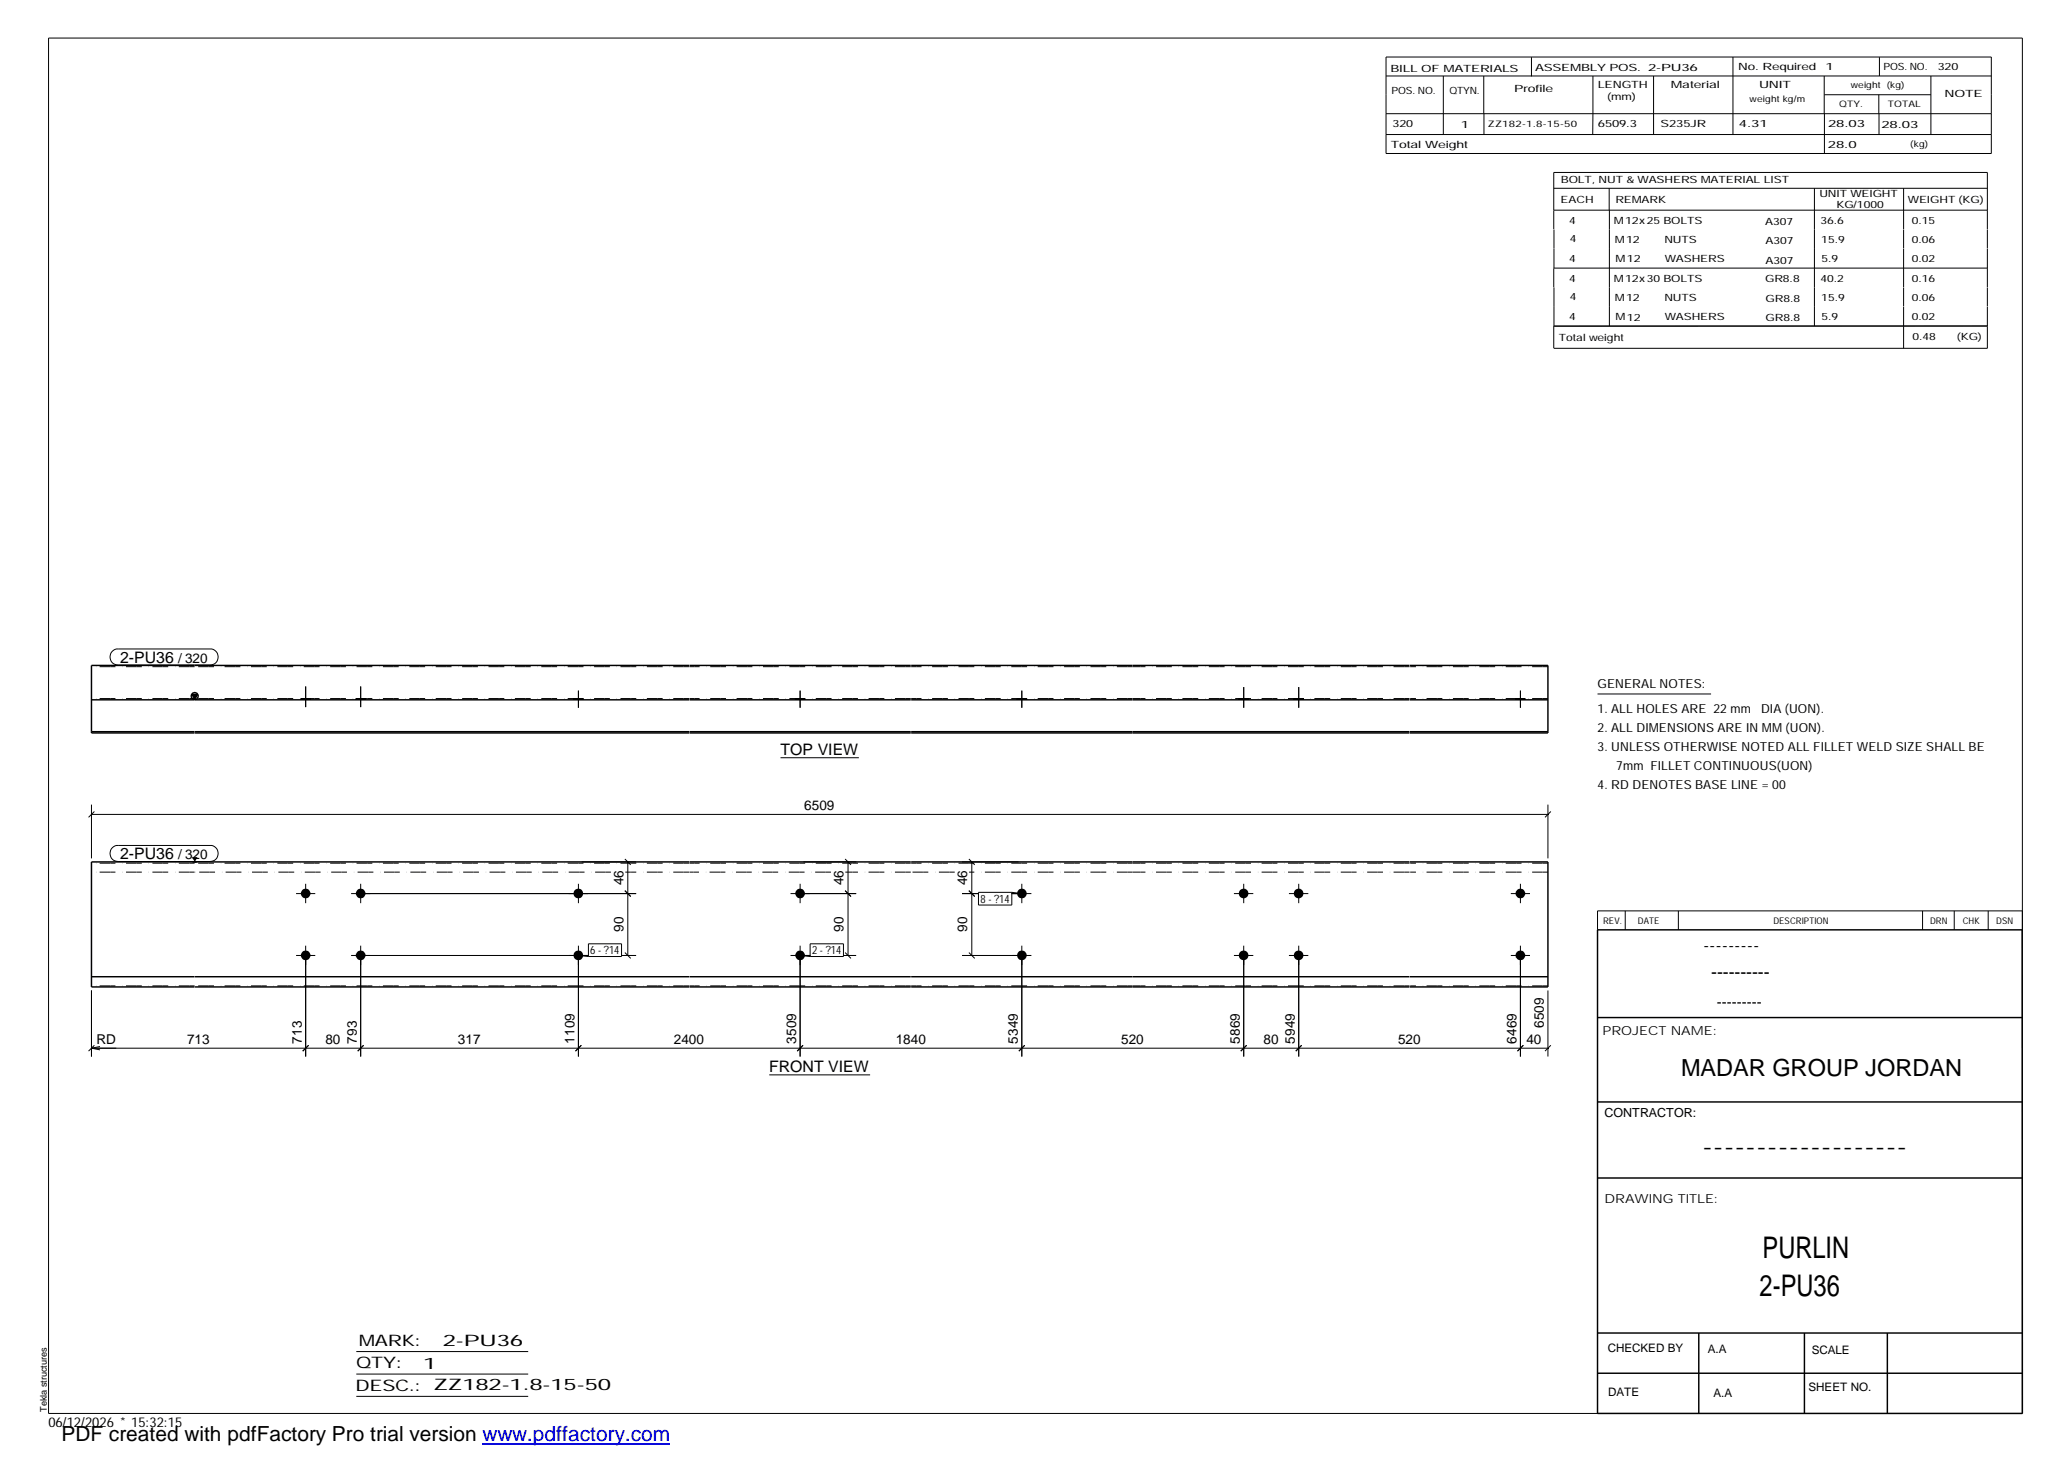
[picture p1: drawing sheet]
<svg xmlns="http://www.w3.org/2000/svg" width="420mm" height="297mm" viewBox="0 0 420 297" stroke-linecap="round" stroke-linejoin="round" font-family="sans-serif">
<g fill="#000">
<path d="M39 141.1h1.1l-.5 1zM39 174.1h1.1l-.5 1z"/>
<path d="M61.1 141.9h2v.3h-2z" fill-rule="evenodd"/>
<path d="M61.1 141.9h2v.3h-2z" fill-rule="evenodd"/>
<path d="M72.3 141.9h2v.3h-2z" fill-rule="evenodd"/>
<path d="M72.3 141.9h2v.3h-2z" fill-rule="evenodd"/>
<path d="M116.5 141.9h2v.3h-2z" fill-rule="evenodd"/>
<path d="M116.5 141.9h2v.3h-2z" fill-rule="evenodd"/>
<path d="M161.6 141.9h1.9v.3h-1.9z" fill-rule="evenodd"/>
<path d="M161.6 141.9h1.9v.3h-1.9z" fill-rule="evenodd"/>
<path d="M206.6 141.9h2v.3h-2z" fill-rule="evenodd"/>
<path d="M206.6 141.9h2v.3h-2z" fill-rule="evenodd"/>
<path d="M251.7 141.9h2v.3h-2z" fill-rule="evenodd"/>
<path d="M251.7 141.9h2v.3h-2z" fill-rule="evenodd"/>
<path d="M262.8 141.9h2v.3h-2z" fill-rule="evenodd"/>
<path d="M262.8 141.9h2v.3h-2z" fill-rule="evenodd"/>
<path d="M307.9 141.9h2v.3h-2z" fill-rule="evenodd"/>
<path d="M307.9 141.9h2v.3h-2z" fill-rule="evenodd"/>
<circle cx="62.1" cy="194.1" r=".98"/>
<circle cx="62.1" cy="181.5" r=".97"/>
<circle cx="73.3" cy="194.1" r=".98"/>
<circle cx="73.3" cy="181.5" r=".97"/>
<circle cx="117.5" cy="194.1" r=".98"/>
<circle cx="117.5" cy="181.5" r=".98"/>
<circle cx="162.5" cy="194.1" r=".98"/>
<circle cx="162.6" cy="181.5" r=".97"/>
<circle cx="207.6" cy="194.1" r=".99"/>
<circle cx="207.6" cy="181.5" r=".99"/>
<circle cx="252.7" cy="194.1" r=".98"/>
<circle cx="252.7" cy="181.5" r=".98"/>
<circle cx="263.8" cy="194.1" r=".98"/>
<circle cx="263.8" cy="181.5" r=".98"/>
<circle cx="308.9" cy="194.1" r=".98"/>
<circle cx="308.9" cy="181.5" r=".97"/>
</g>
<g fill="none" stroke="#000" stroke-width=".2">
<path d="M9.9 7.7h401v279.5h-401zM281.6 11.6h123v19.6h-123zM281.6 15.4h123M293.2 15.4v11.9M301.5 15.4v7.7M311.1 11.6v3.9M323.6 15.4v11.9M336 15.4v11.9M352.1 11.6v15.7M370.6 15.4v7.7M370.7 19.2h21.6M381.7 19.2v3.9"/>
<path d="M381.8 11.6v3.8M392.3 15.4v11.9M281.6 23.1h123M281.6 27.3h123M301.5 23.1v4.2M315.7 38.3h88.1M326.9 38.3v4.4M368.6 38.3v27.9M370.7 23.1v8.1M381.8 23.1v4.2M386.8 38.3v8.3M315.7 42.7h88.1"/>
<path d="M315.7 46.6v-11.6h88.1v11.6M315.7 54.5v3.9M315.7 54.5h88.1M315.7 46.6v7.9M315.7 58.4v7.8M327 42.7v23.5M386.8 46.6v3.9M386.8 50.6v7.7M386.8 58.4v3.9M403.8 46.6v3.9M403.8 50.6v7.7M403.8 58.4v3.9"/>
<path d="M386.8 62.3v8.5M403.8 62.3v8.5h-88.1M403.8 66.2h-88.1v4.5M22.8 132.3a1.4 1.4 0 0 1 1.2-.4h18.7a1.63 1.63 0 0 1 1.6 1.6 1.63 1.63 0 0 1-1.6 1.6h-18.7a1.65 1.65 0 0 1-1.5-1 1.65 1.65 0 0 1 .3-1.8zM62.1 139.5v4.2M73.3 139.5v4.2M252.7 139.6v4.2M263.9 139.6v4.2M61.1 141.9v.3M63.1 141.9v.3M72.3 141.9v.3M74.3 141.9v.3"/>
<path d="M116.5 141.9v.3M117.5 140.3v3.5M118.5 141.9v.3M158.6 154h15.9M161.6 141.9v.3M162.6 140.3v3.5M163.5 141.9v.3M206.6 141.9v.3M207.6 140.3v3.5M208.6 141.9v.3M251.7 141.9v.3M253.7 141.9v.3"/>
<path d="M262.8 141.9v.3M264.8 141.9v.3M307.9 141.9v.3M308.9 140.3v3.5M309.9 141.9v.3M324.6 141h23M18.6 165.5h295.9M18.6 163.5v10.9M19.2 164.9l-1.2 1.2M22.8 172.2a1.4 1.4 0 0 1 1.2-.4h18.7a1.63 1.63 0 0 1 1.6 1.6 1.63 1.63 0 0 1-1.6 1.6h-18.7a1.65 1.65 0 0 1-1.5-1 1.65 1.65 0 0 1 .3-1.8zM62.1 179.6v3.9M73.3 179.6v3.9"/>
<path d="M117.5 179.6v3.9M118.2 175.1h11M127 174.5l1.1 1.2M127.6 175.1v19M162.6 179.6v3.9M163.2 175.1h10.7M171.7 174.5l1.2 1.2M172.3 175.1v19M195.5 175.1h11.4M196.8 174.5l1.2 1.2M197.4 175.1v19M207.6 179.6v3.9"/>
<path d="M252.7 179.6v3.9M263.9 179.6v3.9M308.9 179.6v3.9M314.5 163.5v10.9M315.1 164.9l-1.2 1.2M60.2 194.1h3.9M60.2 181.6h3.9M62.1 192.1v22.6M71.3 194.1h48.3M71.3 181.6h57.9M73.3 192.1v22.6M117.5 192.1v22.6"/>
<path d="M117.5 194.1l2 .2M119.5 191.8h6.8v2.5h-6.8zM126.2 194.1h3M127 193.5l1.1 1.2M127 181l1.1 1.1M160.6 194.1h4.1M160.6 181.6h13.3M162.6 192.1v22.6M162.6 194.1l2 .2M164.6 191.8h6.8v2.5h-6.8zM171.3 194.1h2.6M171.7 193.5l1.2 1.2"/>
<path d="M171.7 181l1.2 1.1M195.5 194.1h14M195.5 181.6h3.4M196.8 193.5l1.2 1.2M196.8 181l1.2 1.1M198.8 181.3h6.8v2.6h-6.8zM205.5 181.6h4M205.6 181.3l2 .3M207.6 192.1v22.6M250.7 194.1h3.9M250.7 181.6h3.9M252.7 192.1v22.6"/>
<path d="M261.9 194.1h3.9M261.9 181.6h3.9M263.9 192.1v22.6M307 194.1h3.9M307 181.6h3.9M308.9 192.1v22.6M330.2 185.1v3.8M341 185.1v3.8M390.6 185.1v3.8M397 185.1v3.8M403.9 185.1v3.8M410.9 185.1h-86.3v3.8"/>
<path d="M18.6 201.2v13.5M18.6 213h295.9M18.6 213l1.7 .3M19.2 212.4l-1.2 1.2M20.3 212.6l-1.7 .4M62.7 212.4l-1.2 1.2M73.9 212.4l-1.2 1.2M118.1 212.4l-1.2 1.2M156.3 218.4h20.5M163.2 212.4l-1.2 1.2M208.2 212.4l-1.2 1.2M253.3 212.4l-1.2 1.2"/>
<path d="M264.5 212.4l-1.2 1.2M309.5 212.4l-1.2 1.2M314.5 201.2v13.5M315.1 212.4l-1.2 1.2M72.4 274.6h34.9M72.4 279.2h34.9M72.4 283.7h34.9"/>
</g>
<g fill="none" stroke="#000" stroke-width=".3">
<path d="M39.5 135.2h-20.9v13.7h20.9M39.6 135.2h100.4M140.1 135.2h44.9M185.1 135.2h101.2M286.4 135.2h28.1v13.7h-28.1M18.6 148.7h20.9M18.6 142.2h20.9M39 141.1h1.1l-.5 1zM39.6 148.7h100.4M39.6 148.9h100.4M39.6 142.2h100.4M140.1 148.7h44.9"/>
<path d="M140.1 148.9h44.9M140.1 142.2h44.9M185.1 148.7h101.2M185.1 148.9h101.2M185.1 142.2h101.2M286.4 148.7h28.1M286.4 142.2h28.1M39.1 174.9a.63 .63 0 0 0 .9 0M39.5 174.9l.1 .2v-.2M39.5 175.1h-20.9v25.4h20.9M39.6 175.1h100.4M140.1 175.1h44.9"/>
<path d="M185.1 175.1h101.2M286.4 175.1h28.1v25.4h-28.1M18.6 198.4h20.9M39.6 198.4h100.4M140.1 198.4h44.9M185.1 198.4h101.2M286.4 198.4h28.1M324.6 188.9h86.2l.1 98.3h-86.3zM39.6 200.5h100.4M140.1 200.5h44.9M185.1 200.5h101.2M324.6 206.7h86.3"/>
<path d="M324.6 239.3h86.3M324.6 223.9h86.3M324.6 270.8h86.3M324.6 279h86.3M345.1 270.8v16.4M366.6 270.8v16.4M383.5 270.8v16.4"/>
<circle cx="39.6" cy="141.4" r=".71"/>
</g>
<g fill="none" stroke="#000" stroke-width=".2" stroke-dasharray="1.1 0 2.1 .7 0 1.4" stroke-linecap="butt">
<path d="M39.5 135.5h-20.9M140 135.5h-100.4M185 135.5h-44.9M230.1 135.5h-45M286.3 135.5h-56.1M314.5 135.5h-28.1M39.5 141.9h-20.9M140 141.9h-100.4M185 141.9h-44.9M230.1 141.9h-45M286.3 141.9h-56.1M314.5 141.9h-28.1"/>
<path d="M39.5 177.2h-20.9M39.5 175.4h-20.9M124.1 177.2h-84.5M140 177.2h-13M140 175.4h-100.4M168.8 177.2h-28.7M185 177.2h-13.3M185 175.4h-44.9M194 177.2h-8.9M230.1 177.2h-33.2M230.1 175.4h-45M286.3 177.2h-56.1"/>
<path d="M286.3 175.4h-56.1M314.5 177.2h-28.1M314.5 175.4h-28.1M39.5 200.3h-20.9M140 200.3h-100.4M185 200.3h-44.9M230.1 200.3h-45M286.3 200.3h-56.1M314.5 200.3h-28.1"/>
</g>
<path d="M98 293.3h38.2" fill="none" stroke="#00f" stroke-width=".3"/>
<g font-size="6.1">
<text x="358.1" y="255.5">PURLIN</text>
<text x="357.5" y="263.3">2-PU36</text>
</g>
<text font-size="4.8" x="341.5" y="218.6">MADAR GROUP JORDAN</text>
<text font-size="4.2" x="12.5" y="292.7">PDF created with pdfFactory Pro trial version www.pdffactory.com</text>
<g font-size="3.6">
<text x="346.1" y="193.2">---------</text>
<text x="347.7" y="198.6">----------</text>
<text x="345.8" y="234.2">-------------------</text>
</g>
<g font-size="3.2">
<text x="24.4" y="134.7">2-PU36</text>
<text x="158.6" y="153.4">TOP VIEW</text>
<text x="24.4" y="174.6">2-PU36</text>
<text x="156.3" y="217.9">FRONT VIEW</text>
<text x="72.9" y="273.5">MARK:</text>
<text x="90" y="273.5">2-PU36</text>
<text x="72.4" y="278">QTY:</text>
<text x="86" y="278.1">1</text>
<text x="72.2" y="282.6">DESC.:</text>
<text x="88.1" y="282.4">ZZ182-1.8-15-50</text>
</g>
<text font-size="3" x="348.8" y="204.5">---------</text>
<g font-size="2.8">
<text x="36.2" y="134.7">/ 320</text>
<text x="163.4" y="164.5">6509</text>
<text x="36.2" y="174.6">/ 320</text>
<text x="126.7" y="179.9" transform="rotate(-90 126.7 179.9)">46</text>
<text x="171.4" y="179.9" transform="rotate(-90 171.4 179.9)">46</text>
<text x="196.5" y="179.9" transform="rotate(-90 196.5 179.9)">46</text>
<text x="126.7" y="189.4" transform="rotate(-90 126.7 189.4)">90</text>
<text x="171.4" y="189.4" transform="rotate(-90 171.4 189.4)">90</text>
<text x="196.5" y="189.4" transform="rotate(-90 196.5 189.4)">90</text>
<text x="313.7" y="208.9" transform="rotate(-90 313.7 208.9)">6509</text>
<text x="19.6" y="212.1">RD</text>
<text x="38" y="212">713</text>
<text x="61.3" y="212.1" transform="rotate(-90 61.3 212.1)">713</text>
<text x="66.1" y="212">80</text>
<text x="72.5" y="212.1" transform="rotate(-90 72.5 212.1)">793</text>
<text x="93" y="212">317</text>
<text x="116.7" y="212.1" transform="rotate(-90 116.7 212.1)">1109</text>
<text x="136.9" y="212">2400</text>
<text x="161.8" y="212.1" transform="rotate(-90 161.8 212.1)">3509</text>
<text x="182" y="212">1840</text>
<text x="206.8" y="212.1" transform="rotate(-90 206.8 212.1)">5349</text>
<text x="227.8" y="212">520</text>
<text x="251.9" y="212.1" transform="rotate(-90 251.9 212.1)">5869</text>
<text x="256.7" y="212">80</text>
<text x="263.1" y="212.1" transform="rotate(-90 263.1 212.1)">5949</text>
<text x="284.1" y="212">520</text>
<text x="308.1" y="212.1" transform="rotate(-90 308.1 212.1)">6469</text>
<text x="310.1" y="212">40</text>
<text x="9.8" y="290">06/12/2026 * 15:32:15</text>
</g>
<g font-size="2.5">
<text x="324.6" y="139.9">GENERAL NOTES:</text>
<text x="324.6" y="148.7">2. ALL DIMENSIONS ARE IN MM(UON).</text>
<text x="324.6" y="144.9">1. ALL HOLES ARE 22 mm</text>
<text x="357.8" y="144.9">DIA (UON).</text>
<text x="324.6" y="152.5">3. UNLESS OTHERWISE NOTED ALL FILLET WELD SIZE SHALL BE</text>
<text x="324.6" y="160.2">4. RD DENOTES BASE LINE = 00</text>
<text x="328.4" y="156.4">7mm FILLET CONTINUOUS(UON)</text>
<text x="325.6" y="210.3">PROJECT NAME:</text>
<text x="326" y="226.9">CONTRACTOR:</text>
<text x="326" y="244.4">DRAWING TITLE:</text>
</g>
<g font-size="2.4">
<text x="326.7" y="274.7">CHECKED BY</text>
<text x="347" y="275">A.A</text>
<text x="368.1" y="275.1">SCALE</text>
<text x="326.7" y="283.6">DATE</text>
<text x="348.1" y="283.9">A.A</text>
<text x="367.5" y="282.6">SHEET NO.</text>
</g>
<g font-size="2.3">
<text x="199.2" y="183.5">8- ?14</text>
<text x="119.9" y="193.9">6- ?14</text>
<text x="165" y="193.9">2- ?14</text>
</g>
<g font-size="2">
<text x="282.5" y="14.6">BILL OF MATERIALS</text>
<text x="311.9" y="14.4">ASSEMBLY POS.</text>
<text x="324.6" y="17.9">LENGTH</text>
<text x="334.9" y="14.4">2-PU36</text>
<text x="339.5" y="17.9">Material</text>
<text x="353.1" y="14.2">No. Required</text>
<text x="357.4" y="17.9">UNIT</text>
<text x="370.9" y="14.2">1</text>
<text x="382.7" y="14.2">POS. NO.</text>
<text x="393.7" y="14.3">320</text>
<text x="282.7" y="19.1">POS. NO.</text>
<text x="294.5" y="19">QTYN.</text>
<text x="307.6" y="18.7">Profile</text>
<text x="326.5" y="20.4">(mm)</text>
<text x="395.1" y="19.6">NOTE</text>
<text x="282.9" y="25.8">320</text>
<text x="296.8" y="26">1</text>
<text x="324.7" y="25.9">6509.3</text>
<text x="337.4" y="25.9">S235JR</text>
<text x="353.3" y="25.9">4.31</text>
<text x="371.4" y="25.9">28.03</text>
<text x="382.3" y="25.9">28.03</text>
<text x="282.6" y="30.1">Total Weight</text>
<text x="371.4" y="30">28.0</text>
<text x="317.1" y="41.3">EACH</text>
<text x="317.1" y="37.2">BOLT, NUT &amp; WASHERS MATERIAL LIST</text>
<text x="328.2" y="41.3">REMARK</text>
<text x="369.7" y="40.1">UNIT WEIGHT</text>
<text x="387.6" y="41.2">WEIGHT (KG)</text>
<text x="318.8" y="45.4">4</text>
<text x="327.9" y="45.6">M12x25 BOLTS</text>
<text x="358.6" y="45.6">A307</text>
<text x="369.9" y="45.5">36.6</text>
<text x="373.1" y="42.2">KG/1000</text>
<text x="388.4" y="45.5">0.15</text>
<text x="318.8" y="53.3">4</text>
<text x="318.9" y="49.2">4</text>
<text x="328.1" y="49.3">M12</text>
<text x="328.3" y="53.3">M12</text>
<text x="338.2" y="49.4">NUTS</text>
<text x="338.2" y="53.3">WASHERS</text>
<text x="358.7" y="49.6">A307</text>
<text x="358.7" y="53.5">A307</text>
<text x="370" y="49.3">15.9</text>
<text x="370.1" y="53.2">5.9</text>
<text x="388.4" y="49.4">0.06</text>
<text x="388.4" y="53.3">0.02</text>
<text x="318.8" y="57.2">4</text>
<text x="327.9" y="57.3">M12x30BOLTS</text>
<text x="358.6" y="57.4">GR8.8</text>
<text x="369.9" y="57.3">40.2</text>
<text x="388.4" y="57.2">0.16</text>
<text x="318.8" y="65.1">4</text>
<text x="318.9" y="61">4</text>
<text x="328.1" y="61.2">M12</text>
<text x="328.3" y="65.1">M12</text>
<text x="338.2" y="61.2">NUTS</text>
<text x="338.2" y="65.1">WASHERS</text>
<text x="358.7" y="61.4">GR8.8</text>
<text x="358.7" y="65.3">GR8.8</text>
<text x="370" y="61.1">15.9</text>
<text x="370.1" y="65">5.9</text>
<text x="388.4" y="61.2">0.06</text>
<text x="388.4" y="65.1">0.02</text>
<text x="316.7" y="69.3">Total weight</text>
<text x="388.6" y="69.1">0.48</text>
<text x="397.6" y="69">(KG)</text>
</g>
<g font-size="1.9">
<text x="325.7" y="187.8">REV.</text>
<text x="332.8" y="187.6">DATE</text>
<text x="360.3" y="187.7">DESCRIPTION</text>
<text x="392.1" y="187.6">DRN</text>
<text x="398.8" y="187.6">CHK</text>
<text x="405.6" y="187.7">DSN</text>
<text x="9.5" y="286.8" transform="rotate(-90 9.5 286.8)">Tekla structures</text>
</g>
<g font-size="1.8">
<text x="376" y="17.9">weight (kg)</text>
<text x="355.5" y="20.7">weightkg/m</text>
<text x="373.6" y="21.7">QTY.</text>
<text x="383.5" y="21.8">TOTAL</text>
<text x="302.3" y="25.9">ZZ182-1.8-15-50</text>
<text x="388.1" y="29.8">(kg)</text>
</g>
</svg>
